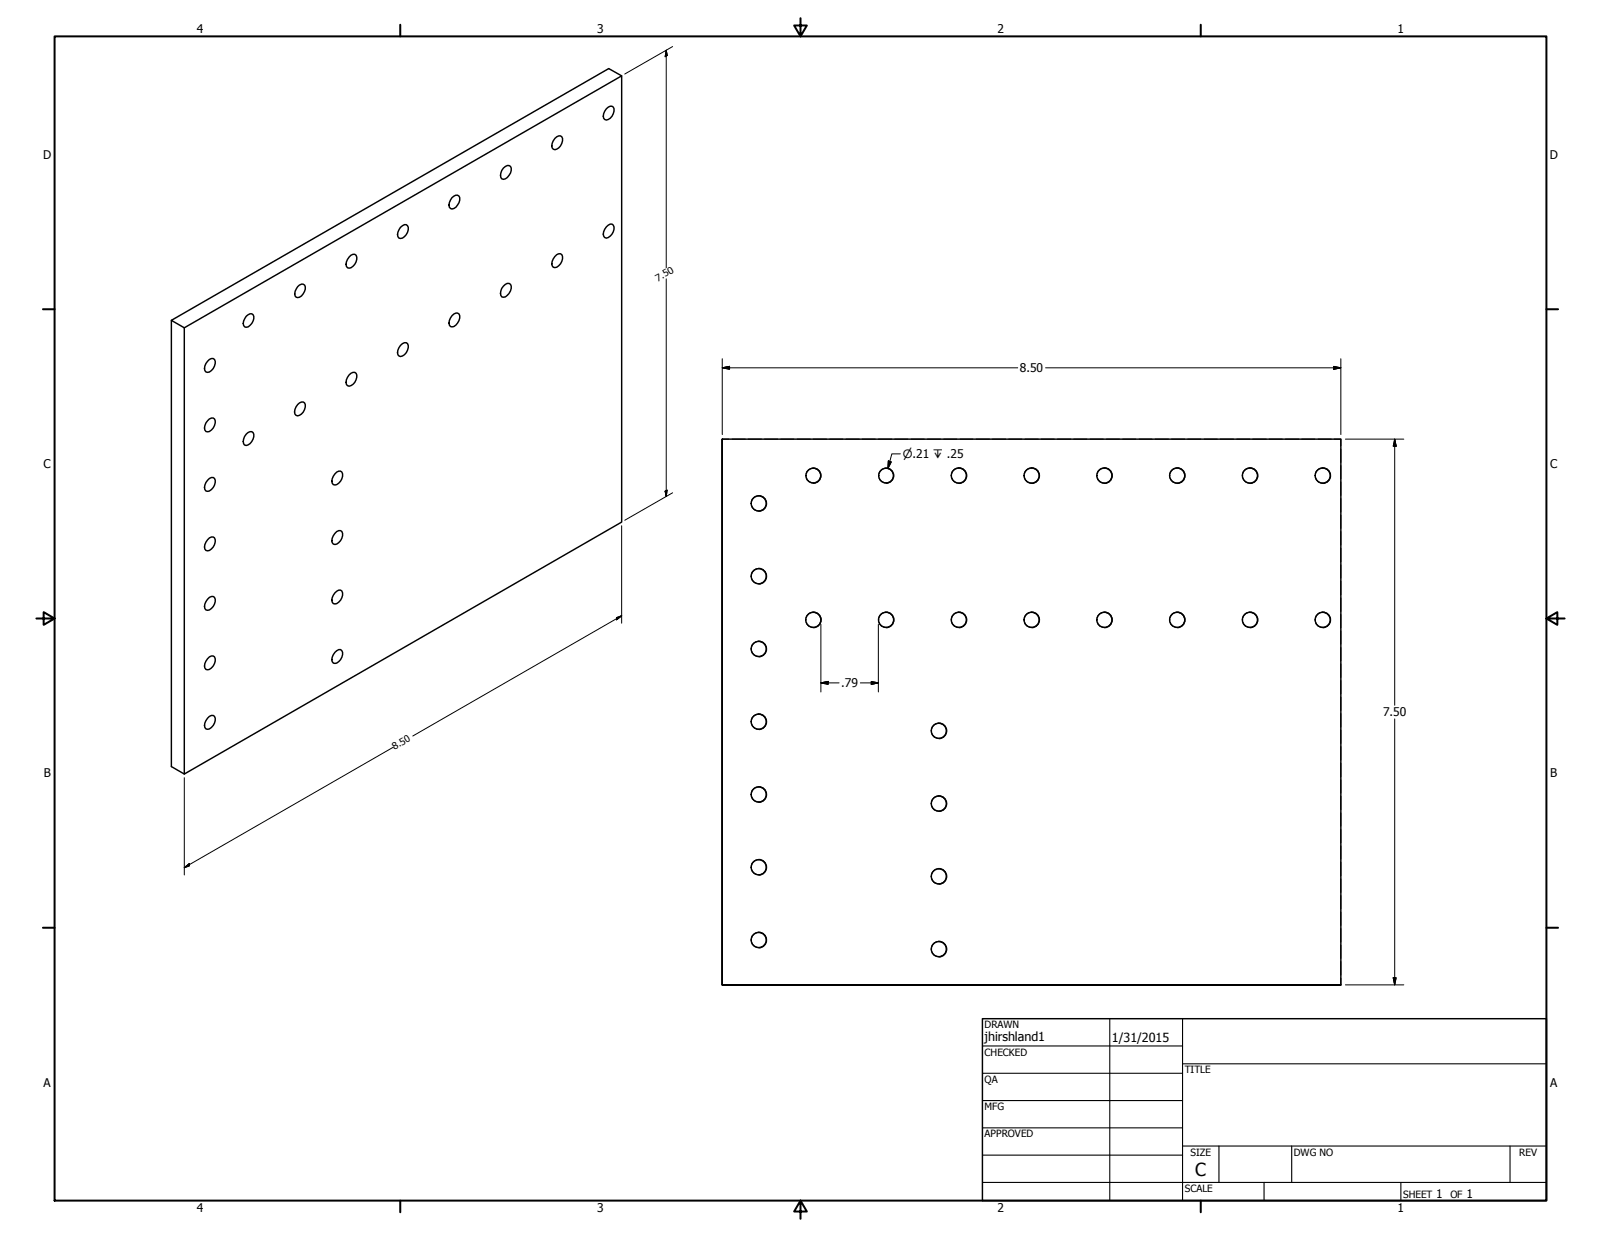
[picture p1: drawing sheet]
<svg xmlns="http://www.w3.org/2000/svg" width="559mm" height="432mm" viewBox="0 0 559 432" stroke-linecap="round" stroke-linejoin="round" font-family="sans-serif">
<!-- layer: Visible (ANSI) -->
<g fill="none" stroke="#000" stroke-width=".51">
<path d="M211.6 38a1.62 1.62 0 0 1 2.5-.6 3.5 3.5 0 0 1-2.5 4.5l-.5-.2a2.61 2.61 0 0 1 .5-3.7zM217 26.5l-152.7 87.9M175.7 58.7a1.68 1.68 0 0 1 2.5-.6 3.5 3.5 0 0 1-2.5 4.5 1.47 1.47 0 0 1-.9-2.2zM193.7 48.3a1.62 1.62 0 0 1 2.4-.5 3.5 3.5 0 0 1-2.4 4.5l-.6-.2a2.61 2.61 0 0 1 .6-3.8zM139.8 79.4l1.4-1h.6a2.75 2.75 0 0 1-.6 4.2l-.7 .5h-1.2a2.69 2.69 0 0 1 .5-3.7zM157.7 69a1.69 1.69 0 0 1 2.5-.5 3.5 3.5 0 0 1-2.5 4.5 1.47 1.47 0 0 1-.9-2.3zM211.6 79.2a1.51 1.51 0 0 1 2.5-.6 3.5 3.5 0 0 1-2.5 4.5 1.5 1.5 0 0 1-.9-2.2zM122.5 89.1l1.3-.3a2.75 2.75 0 0 1-.6 4.2l-.7 .5h-1.2a3.2 3.2 0 0 1 1.2-4.4zM175.7 99.9a1.64 1.64 0 0 1 2.5-.6 3.5 3.5 0 0 1-2.5 4.5l-.6-.2a2.83 2.83 0 0 1 .6-3.7zM193.7 89.5a1.58 1.58 0 0 1 2.4-.6 3.4 3.4 0 0 1-2.4 4.5l-.6-.1a2.64 2.64 0 0 1 .6-3.8zM59.8 111.8v155.8l4.5 2.6 152.7-88v-155.7l-4.5-2.6-152.7 87.9 4.5 2.6v155.8M85.9 110.4a1.62 1.62 0 0 1 2.4-.5 3.4 3.4 0 0 1-2.4 4.3l-.5-.1a2.23 2.23 0 0 1 0-2.8z"/>
<path d="M103.9 100.1a1.62 1.62 0 0 1 2.4-.6 3.4 3.4 0 0 1-2.4 4.4l-.5-.1a2.2 2.2 0 0 1 0-2.9zM157.7 110.2a1.65 1.65 0 0 1 2.5-.6 3.5 3.5 0 0 1-2.5 4.5l-.5-.1a2.69 2.69 0 0 1 .5-3.8zM72.5 126.1a1.58 1.58 0 0 1 2.4-.6 3.5 3.5 0 0 1-2.4 4.5l-.6-.1a2.64 2.64 0 0 1 .6-3.8zM121.9 130.9a1.62 1.62 0 0 1 2.4-.6 3.5 3.5 0 0 1-2.4 4.5l-.6-.2a2.61 2.61 0 0 1 .6-3.7zM139.8 120.6a1.65 1.65 0 0 1 2.4-.6 3.5 3.5 0 0 1-2.4 4.5l-.5-.2a2.59 2.59 0 0 1 .5-3.7zM73.1 146.2l1.3-.3a2.75 2.75 0 0 1-.6 4.2l-.7 .5h-1.2a3.2 3.2 0 0 1 1.2-4.4zM85.9 151.6a1.62 1.62 0 0 1 2.4-.6 3.5 3.5 0 0 1-2.4 4.5 1.47 1.47 0 0 1-.9-2.2zM103.9 141.2a1.62 1.62 0 0 1 2.4-.5 3.5 3.5 0 0 1-2.4 4.5l-.6-.2a2.61 2.61 0 0 1 .6-3.8zM252.1 153.3v190.5v-190.5h215.9v190.5M72.5 167.6a1.58 1.58 0 0 1 2.4-.6 3.4 3.4 0 0 1-2.4 4.5l-.6-.1a2.64 2.64 0 0 1 .6-3.8zM117.5 164.8l1.4-.3a2.75 2.75 0 0 1-.7 4.2l-.7 .5h-1.2a3.2 3.2 0 0 1 1.2-4.4zM264.7 173a2.7 2.7 0 0 1 2.8 2.6 2.7 2.7 0 0 1-2.6 2.8"/>
<path d="M283.8 163.4a2.64 2.64 0 0 1 2.7 2.5 2.64 2.64 0 0 1-2.5 2.8M309.2 163.4a2.64 2.64 0 0 1 2.7 2.5 2.64 2.64 0 0 1-2.5 2.8M334.6 163.3a2.7 2.7 0 0 1 2.8 2.6 2.7 2.7 0 0 1-2.6 2.8M360 163.3a2.7 2.7 0 0 1 2.8 2.6 2.7 2.7 0 0 1-2.6 2.8M385.4 163.3a2.7 2.7 0 0 1 2.8 2.6 2.7 2.7 0 0 1-2.6 2.8M410.8 163.3a2.7 2.7 0 0 1 2.8 2.6 2.7 2.7 0 0 1-2.6 2.8M436.2 163.3a2.7 2.7 0 0 1 2.8 2.6 2.7 2.7 0 0 1-2.6 2.8M461.6 163.3a2.7 2.7 0 0 1 2.8 2.6 2.7 2.7 0 0 1-2.6 2.8M72.5 188.4a1.58 1.58 0 0 1 2.4-.6 3.4 3.4 0 0 1-2.4 4.5l-.6-.1a2.64 2.64 0 0 1 .6-3.8zM116.9 186.2a1.58 1.58 0 0 1 2.4-.7 3.4 3.4 0 0 1-2.4 4.6l-.6-.2a2.64 2.64 0 0 1 .6-3.7zM264.7 198.4a2.7 2.7 0 0 1 2.8 2.6 2.7 2.7 0 0 1-2.6 2.8M72.5 209.2a1.58 1.58 0 0 1 2.4-.7 3.4 3.4 0 0 1-2.4 4.5l-.6-.1a2.64 2.64 0 0 1 .6-3.7z"/>
<path d="M116.9 206.9a1.58 1.58 0 0 1 2.4-.6 3.4 3.4 0 0 1-2.4 4.5l-.6-.1a2.64 2.64 0 0 1 .6-3.8zM283.8 213.7a2.7 2.7 0 0 1 2.8 2.6 2.7 2.7 0 0 1-2.6 2.8M309.2 213.7a2.7 2.7 0 0 1 2.8 2.6 2.7 2.7 0 0 1-2.6 2.8M334.6 213.7a2.7 2.7 0 0 1 2.8 2.6 2.7 2.7 0 0 1-2.6 2.8M360 213.7a2.7 2.7 0 0 1 2.8 2.6 2.7 2.7 0 0 1-2.6 2.8M385.4 213.7a2.7 2.7 0 0 1 2.8 2.6 2.7 2.7 0 0 1-2.6 2.8M410.8 213.7a2.7 2.7 0 0 1 2.8 2.6 2.7 2.7 0 0 1-2.6 2.8M436.2 213.7a2.7 2.7 0 0 1 2.8 2.6 2.7 2.7 0 0 1-2.6 2.8M461.6 213.7a2.7 2.7 0 0 1 2.8 2.6 2.7 2.7 0 0 1-2.6 2.8M73.1 229.3l1.3-.3a2.75 2.75 0 0 1-.6 4.2l-.7 .5h-1.2a3.2 3.2 0 0 1 1.2-4.4zM116.9 227.7a1.51 1.51 0 0 1 2.4-.6 3.4 3.4 0 0 1-2.4 4.5l-.6-.1a2.64 2.64 0 0 1 .6-3.8zM264.7 223.8a2.7 2.7 0 0 1 2.8 2.6 2.7 2.7 0 0 1-2.6 2.8"/>
<path d="M72.5 250.7a1.58 1.58 0 0 1 2.4-.6 3.4 3.4 0 0 1-2.4 4.5l-.6-.2a2.64 2.64 0 0 1 .6-3.7zM264.7 249.2a2.7 2.7 0 0 1 2.8 2.6 2.7 2.7 0 0 1-2.6 2.8M327.6 252.4a2.7 2.7 0 0 1 2.8 2.6 2.7 2.7 0 0 1-2.6 2.8M264.7 274.6a2.7 2.7 0 0 1 2.8 2.6 2.7 2.7 0 0 1-2.6 2.8M327.6 277.8a2.7 2.7 0 0 1 2.8 2.6 2.7 2.7 0 0 1-2.6 2.8M264.7 300a2.7 2.7 0 0 1 2.8 2.6 2.7 2.7 0 0 1-2.6 2.8M327.6 303.2a2.7 2.7 0 0 1 2.8 2.6 2.7 2.7 0 0 1-2.6 2.8M264.7 325.4a2.7 2.7 0 0 1 2.8 2.6 2.7 2.7 0 0 1-2.6 2.8M327.6 328.6a2.7 2.7 0 0 1 2.8 2.6 2.7 2.7 0 0 1-2.6 2.8M252.1 343.8h215.9z"/>
<circle cx="264.8" cy="175.7" r="2.64"/>
<circle cx="283.9" cy="166" r="2.57"/>
<circle cx="309.3" cy="166" r="2.57"/>
<circle cx="334.7" cy="166" r="2.64"/>
<circle cx="360.1" cy="166" r="2.64"/>
<circle cx="385.5" cy="166" r="2.64"/>
<circle cx="410.9" cy="166" r="2.64"/>
<circle cx="436.3" cy="166" r="2.64"/>
<circle cx="461.7" cy="166" r="2.64"/>
<circle cx="264.8" cy="201.1" r="2.64"/>
<circle cx="283.9" cy="216.4" r="2.64"/>
<circle cx="309.3" cy="216.4" r="2.64"/>
<circle cx="334.7" cy="216.4" r="2.64"/>
<circle cx="360.1" cy="216.4" r="2.64"/>
<circle cx="385.5" cy="216.4" r="2.64"/>
<circle cx="410.9" cy="216.4" r="2.64"/>
<circle cx="436.3" cy="216.4" r="2.64"/>
<circle cx="461.7" cy="216.4" r="2.64"/>
<circle cx="264.8" cy="226.5" r="2.64"/>
<circle cx="264.8" cy="251.9" r="2.64"/>
<circle cx="327.7" cy="255.1" r="2.64"/>
<circle cx="264.8" cy="277.3" r="2.64"/>
<circle cx="327.7" cy="280.5" r="2.64"/>
<circle cx="264.8" cy="302.7" r="2.64"/>
<circle cx="327.7" cy="305.9" r="2.64"/>
<circle cx="264.8" cy="328.1" r="2.64"/>
<circle cx="327.7" cy="331.3" r="2.64"/>
</g>
<!-- layer: Hidden (ANSI) -->
<g fill="none" stroke="#000" stroke-width=".38">
<path d="M252.1 153.3h2.3M255.5 153.3h4.5M261.2 153.3h4.5M266.9 153.3h4.5M272.5 153.3h4.6M278.3 153.3h4.5M283.9 153.3h4.6M289.6 153.3h4.5M295.3 153.3h4.5M301 153.3h4.5M306.6 153.3h4.6M312.4 153.3h4.5"/>
<path d="M318 153.3h4.6M323.7 153.3h4.5M329.4 153.3h4.5M335.1 153.3h4.5M340.7 153.3h4.6M346.4 153.3h4.6M352.1 153.3h4.6M357.8 153.3h4.5M363.5 153.3h4.5M369.1 153.3h4.6M374.8 153.3h4.5M380.5 153.3h4.6"/>
<path d="M386.2 153.3h4.5M391.9 153.3h4.5M397.6 153.3h4.5M403.2 153.3h4.6M408.9 153.3h4.5M414.6 153.3h4.6M420.3 153.3h4.5M426 153.3h4.5M431.7 153.3h4.5M437.3 153.3h4.6M443 153.3h4.5M448.7 153.3h4.6"/>
<path d="M454.3 153.3h4.6M460.1 153.3h4.5M465.7 153.3h2.3v2.3M468 156.8v4.6M262.3 176.6a2.57 2.57 0 0 0 2.6 1.8M264.7 173a2.64 2.64 0 0 0-2.4 2M281.4 166.9a2.62 2.62 0 0 0 2.6 1.7M283.8 163.4a2.69 2.69 0 0 0-2.4 1.9M306.8 166.9a2.62 2.62 0 0 0 2.6 1.7M309.2 163.4a2.69 2.69 0 0 0-2.4 1.9M332.2 166.9a2.57 2.57 0 0 0 2.6 1.8M334.6 163.3a2.64 2.64 0 0 0-2.5 2"/>
<path d="M357.6 166.9a2.57 2.57 0 0 0 2.6 1.8M360 163.3a2.64 2.64 0 0 0-2.5 2M383 166.9a2.57 2.57 0 0 0 2.6 1.8M385.4 163.3a2.64 2.64 0 0 0-2.5 2M408.4 166.9a2.57 2.57 0 0 0 2.6 1.8M410.8 163.3a2.64 2.64 0 0 0-2.5 2M433.8 166.9a2.57 2.57 0 0 0 2.6 1.8M436.2 163.3a2.64 2.64 0 0 0-2.5 2M459.2 166.9a2.57 2.57 0 0 0 2.6 1.8M461.6 163.3a2.64 2.64 0 0 0-2.5 2M468 162.6v4.5M468 168.3v4.6"/>
<path d="M468 174.1v4.6M468 179.8v4.7M264.7 198.4a2.64 2.64 0 0 0-2.4 2M468 185.6v4.6M468 191.4v4.6M468 197.2v4.6M262.3 202a2.57 2.57 0 0 0 2.6 1.8M281.4 217.3a2.44 2.44 0 0 0 2.6 1.7M283.8 213.7a2.64 2.64 0 0 0-2.5 1.9M306.8 217.3a2.44 2.44 0 0 0 2.6 1.7M309.2 213.7a2.64 2.64 0 0 0-2.5 1.9M332.2 217.3a2.44 2.44 0 0 0 2.6 1.7"/>
<path d="M334.6 213.7a2.64 2.64 0 0 0-2.5 1.9M357.6 217.3a2.44 2.44 0 0 0 2.6 1.7M360 213.7a2.64 2.64 0 0 0-2.5 1.9M383 217.3a2.44 2.44 0 0 0 2.6 1.7M385.4 213.7a2.64 2.64 0 0 0-2.5 1.9M408.4 217.3a2.44 2.44 0 0 0 2.6 1.7M410.8 213.7a2.64 2.64 0 0 0-2.5 1.9M433.8 217.3a2.44 2.44 0 0 0 2.6 1.7M436.2 213.7a2.64 2.64 0 0 0-2.5 1.9M459.2 217.3a2.44 2.44 0 0 0 2.6 1.7M461.6 213.7a2.64 2.64 0 0 0-2.5 1.9M468 202.9v4.7"/>
<path d="M468 208.7v4.7M468 214.5v4.6M262.3 227.4a2.57 2.57 0 0 0 2.6 1.8M264.7 223.8a2.64 2.64 0 0 0-2.4 2M468 220.3v4.6M468 226.1v4.5M468 231.8v4.6M468 237.6v4.6M262.3 252.8a2.57 2.57 0 0 0 2.6 1.8M264.7 249.2a2.64 2.64 0 0 0-2.4 2M325.2 256a2.44 2.44 0 0 0 2.6 1.7M327.6 252.4a2.64 2.64 0 0 0-2.5 2"/>
<path d="M468 243.3v4.7M468 249.1v4.6M468 254.9v4.6M262.3 278.2a2.57 2.57 0 0 0 2.6 1.8M264.7 274.6a2.64 2.64 0 0 0-2.4 2M327.6 277.8a2.64 2.64 0 0 0-2.5 2M468 260.7v4.6M468 266.4v4.7M468 272.2v4.7M468 278v4.6M325.2 281.4a2.44 2.44 0 0 0 2.6 1.7M468 283.8v4.6"/>
<path d="M468 289.6v4.5M468 295.3v4.6M262.3 303.6a2.57 2.57 0 0 0 2.6 1.8M264.7 300a2.64 2.64 0 0 0-2.4 2M325.2 306.8a2.44 2.44 0 0 0 2.6 1.7M327.6 303.2a2.64 2.64 0 0 0-2.5 2M468 301.1v4.6M468 306.8v4.7M468 312.6v4.6M468 318.4v4.6M262.3 329a2.57 2.57 0 0 0 2.6 1.8M264.7 325.4a2.64 2.64 0 0 0-2.4 2"/>
<path d="M325.2 332.2a2.44 2.44 0 0 0 2.6 1.7M327.6 328.6a2.64 2.64 0 0 0-2.5 2M468 324.2v4.6M468 329.9v4.7M468 335.7v4.7M468 341.5v2.3"/>
</g>
<g fill="#000">
<circle cx="468" cy="153.3" r=".19"/>
<circle cx="264.7" cy="173" r=".19"/>
<circle cx="264.9" cy="178.4" r=".19"/>
<circle cx="283.8" cy="163.4" r=".19"/>
<circle cx="284" cy="168.6" r=".19"/>
<circle cx="309.2" cy="163.4" r=".19"/>
<circle cx="309.4" cy="168.6" r=".19"/>
<circle cx="334.6" cy="163.3" r=".19"/>
<circle cx="334.8" cy="168.7" r=".19"/>
<circle cx="360" cy="163.3" r=".19"/>
<circle cx="360.2" cy="168.7" r=".19"/>
<circle cx="385.4" cy="163.3" r=".19"/>
<circle cx="385.6" cy="168.7" r=".19"/>
<circle cx="410.8" cy="163.3" r=".19"/>
<circle cx="411" cy="168.7" r=".19"/>
<circle cx="436.2" cy="163.3" r=".19"/>
<circle cx="436.4" cy="168.7" r=".19"/>
<circle cx="461.6" cy="163.3" r=".19"/>
<circle cx="461.8" cy="168.7" r=".19"/>
<circle cx="264.7" cy="198.4" r=".19"/>
<circle cx="264.9" cy="203.8" r=".19"/>
<circle cx="283.8" cy="213.7" r=".19"/>
<circle cx="284" cy="219" r=".19"/>
<circle cx="309.2" cy="213.7" r=".19"/>
<circle cx="309.4" cy="219" r=".19"/>
<circle cx="334.6" cy="213.7" r=".19"/>
<circle cx="334.8" cy="219" r=".19"/>
<circle cx="360" cy="213.7" r=".19"/>
<circle cx="360.2" cy="219" r=".19"/>
<circle cx="385.4" cy="213.7" r=".19"/>
<circle cx="385.6" cy="219" r=".19"/>
<circle cx="410.8" cy="213.7" r=".19"/>
<circle cx="411" cy="219" r=".19"/>
<circle cx="436.2" cy="213.7" r=".19"/>
<circle cx="436.4" cy="219" r=".19"/>
<circle cx="461.6" cy="213.7" r=".19"/>
<circle cx="461.8" cy="219" r=".19"/>
<circle cx="264.7" cy="223.8" r=".19"/>
<circle cx="264.9" cy="229.2" r=".19"/>
<circle cx="264.7" cy="249.2" r=".19"/>
<circle cx="264.9" cy="254.6" r=".19"/>
<circle cx="327.6" cy="252.4" r=".19"/>
<circle cx="327.8" cy="257.7" r=".19"/>
<circle cx="264.7" cy="274.6" r=".19"/>
<circle cx="264.9" cy="280" r=".19"/>
<circle cx="327.6" cy="277.8" r=".19"/>
<circle cx="327.8" cy="283.1" r=".19"/>
<circle cx="264.7" cy="300" r=".19"/>
<circle cx="264.9" cy="305.4" r=".19"/>
<circle cx="327.6" cy="303.2" r=".19"/>
<circle cx="327.8" cy="308.5" r=".19"/>
<circle cx="264.7" cy="325.4" r=".19"/>
<circle cx="264.9" cy="330.8" r=".19"/>
<circle cx="327.6" cy="328.6" r=".19"/>
<circle cx="327.8" cy="333.9" r=".19"/>
</g>
<!-- layer: Border (ANSI) -->
<g fill="none" stroke="#000" stroke-width=".7">
<path d="M19 12.7h520.8v406.4h-520.8zM139.7 8.6v4.1M279.4 6.3v6.4l-2.2-3.8h4.4l-2.2 3.8M419.1 8.6v4.1M15 107.9h4M539.8 107.9h4M12.7 215.9h6.3l-3.8-2.2v4.4l3.8-2.2M539.8 215.9l3.8 2.2v-4.4l-3.8 2.2h6.3M15 323.8h4M539.8 323.8h4M139.7 419.1v4.1M279.4 419.1l2.2 3.8h-4.4l2.2-3.8v6.3"/>
<path d="M419.1 419.1v4.1"/>
</g>
<!-- layer: Title (ANSI) -->
<g fill="none" stroke="#000" stroke-width=".38">
<path d="M387.3 355.6v63.5M412.7 355.6v63.5M342.9 365.1h69.8M342.9 374.6h69.8M412.7 371.3h127.1M342.9 384.2h69.8M342.9 393.7h69.8M342.9 412.7h196.9M342.9 403.2h69.8M412.7 400h127.1M425.4 400v12.7M441.2 412.7v6.4"/>
<path d="M450.8 400v12.7M488.9 412.7v6.4M527 400v12.7"/>
</g>
<path d="M342.9 355.6h196.9v63.5h-196.9z" fill="none" stroke="#000" stroke-width=".51"/>
<!-- layer: Dimension (ANSI) -->
<g fill="none" stroke="#000" stroke-width=".35">
<path d="M232.5 17.5l.4 1.9-.7 .4zM232.5 17.5v76M234.8 16.3l-16.7 9.5M232.5 97.3v76M252.1 128.4l2.5-.5v1zM252.1 128.4h103.1M252.1 125.2v26.5M364.9 128.4h103.1M465.5 127.9l2.5 .5-2.5 .5zM468 125.2v26.5M469.6 153.3h20.4M486.8 153.3l.5 2.5h-1z"/>
<path d="M486.8 153.3v92.9M232.2 171.4l.7-.3-.4 2.2zM234.8 172l-16.7 9.6M217 183.5v34.1M215.2 215.6l1.8-.7-1.8 1.4zM217 214.9l-72.9 42M286.5 217.9v23.7M306.6 217.9v23.7M286.5 238.4l2.6-.5v1zM286.5 238.4h6.4M300.3 238.4h6.3M304.1 237.9l2.5 .5-2.5 .5z"/>
<path d="M486.8 251v92.8M64.3 271.5v33.9M137.2 260.9l-72.9 42M64.3 302.9l1.8-1.5v.9zM469.6 343.8h20.4M486.3 341.3h1l-.5 2.5z"/>
</g>
<g fill="#000" stroke="#000" stroke-width=".35">
<path d="M232.5 17.5l.4 1.9zM232.5 17.5l.4 1.9-.7 .4zM252.1 128.4l2.5-.5zM252.1 128.4l2.5-.5v1zM465.5 128.9l2.5-.5zM465.5 127.9l2.5 .5-2.5 .5zM486.8 153.3l.5 2.5zM486.8 153.3l.5 2.5h-1zM232.2 171.4l.3 1.9zM232.2 171.4l.7-.3-.4 2.2zM215.2 216.3l1.8-1.4zM215.2 215.6l1.8-.7-1.8 1.4z"/>
<path d="M286.5 238.4l2.6-.5zM286.5 238.4l2.6-.5v1zM304.1 238.9l2.5-.5zM304.1 237.9l2.5 .5-2.5 .5zM64.3 302.9l1.8-1.5zM64.3 302.9l1.8-1.5v.9zM486.3 341.3l.5 2.5zM486.3 341.3h1l-.5 2.5z"/>
</g>
<!-- layer: Symbol (ANSI) -->
<path d="M314.3 158.4h-3l-1.4 5.1M310.1 160.9l1 .3-1.2 2.3z" fill="none" stroke="#000" stroke-width=".35"/>
<path d="M310.1 160.9l-.2 2.6zM310.1 160.9l1 .3-1.2 2.3z" fill="#000" stroke="#000" stroke-width=".35"/>
<text font-size="6.3" x="417.2" y="410.6">C</text>
<g font-size="4.4">
<text x="343.7" y="363.5">jhirshland1</text>
<text x="388.1" y="363.7">1/31/2015</text>
</g>
<g font-size="4.2">
<text x="68.7" y="11.7">4</text>
<text x="208.4" y="11.7">3</text>
<text x="348.1" y="11.7">2</text>
<text x="487.8" y="11.7">1</text>
<text x="15.1" y="55.5">D</text>
<text x="540.9" y="55.5">D</text>
<text x="356" y="129.9">8.50</text>
<text x="15.2" y="163.4">C</text>
<text x="541" y="163.4">C</text>
<text x="293.6" y="239.9">.79</text>
<text x="482.7" y="250.1">7.50</text>
<text x="15.3" y="271.4">B</text>
<text x="541.1" y="271.4">B</text>
<text x="15.2" y="379.3">A</text>
<text x="541" y="379.3">A</text>
<text x="501.3" y="418.3">1</text>
<text x="511.8" y="418.3">1</text>
<text x="68.7" y="423.2">4</text>
<text x="208.4" y="423.2">3</text>
<text x="348.1" y="423.2">2</text>
<text x="487.8" y="423.2">1</text>
</g>
<text font-size="4" x="315.1" y="160">⌀.21 ↧ .25</text>
<g font-size="3.5">
<text x="343.7" y="358.9">DRAWN</text>
<text x="343.7" y="368.5">CHECKED</text>
<text x="413.5" y="374.6">TITLE</text>
<text x="343.7" y="378">QA</text>
<text x="343.7" y="387.5">MFG</text>
<text x="343.7" y="397.1">APPROVED</text>
<text x="415.5" y="403.4">SIZE</text>
<text x="451.6" y="403.4">DWG NO</text>
<text x="530.3" y="403.4">REV</text>
<text x="413.5" y="416.1">SCALE</text>
<text x="489.7" y="418.3">SHEET</text>
<text x="506.2" y="418.3">OF</text>
</g>
<g font-size="3.4">
<text x="229.6" y="98.3" transform="rotate(-30 229.6 98.3)">7.50</text>
<text x="137.7" y="261.8" transform="rotate(-30 137.7 261.8)">8.50</text>
</g>
</svg>
